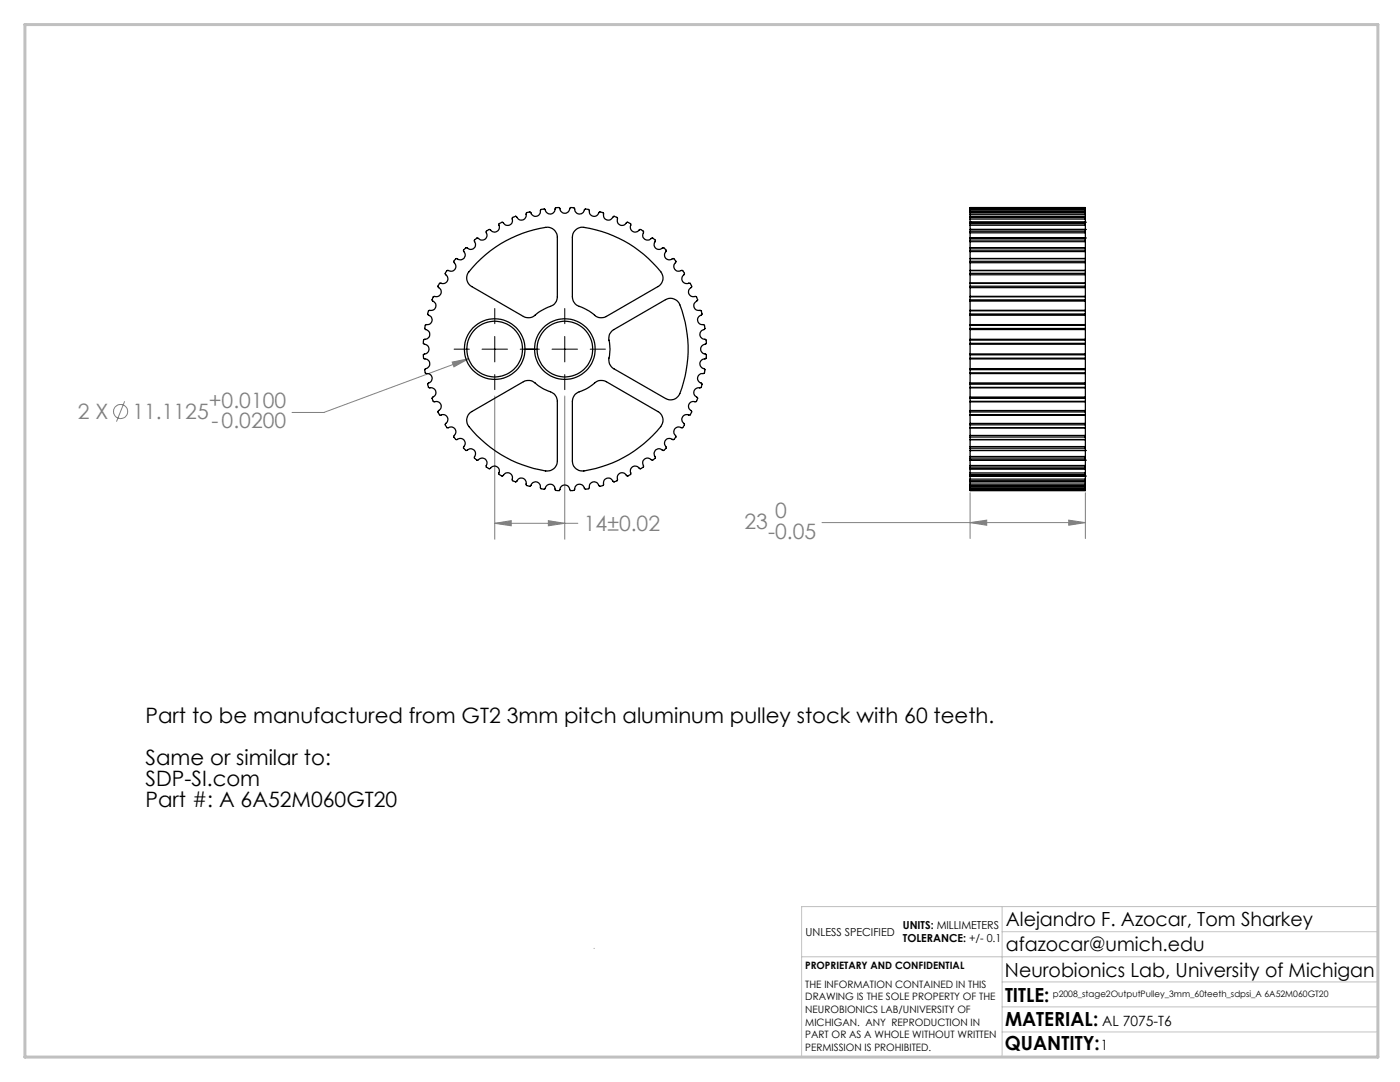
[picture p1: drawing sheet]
<svg xmlns="http://www.w3.org/2000/svg" width="279mm" height="216mm" viewBox="0 0 279 216" stroke-linecap="round" stroke-linejoin="round" font-family="sans-serif">
<g fill="none" stroke="#808080" stroke-width=".2">
<path d="M90.2 72.2l3.3-.6-2.9 1.6zM93.5 71.6l-28.9 10.7h-6.3M98.7 79v28.6M112.7 79v28.6M24.9 80.1l-1.7 4M193.6 98.3v9.2M216.6 98.3v9.2M98.7 104.4l3.3-.5v1zM98.7 104.4h16.6M109.4 103.9l3.3 .5-3.3 .5zM164 104.3h52.6M193.6 104.3l3.3-.5v1z"/>
<path d="M213.3 103.8l3.3 .5-3.3 .5z"/>
<circle cx="24.1" cy="82.1" r="1.41"/>
</g>
<path d="M90.6 69.7h3.1M96.2 69.7h5.1M98.7 61.6v3M98.7 67.1v5.1M98.7 74.8v3M103.8 69.7h3.8M110.2 69.7h5.1M112.7 61.6v3M112.7 67.1v5.1M112.7 74.8v3M117.8 69.7h3" fill="none" stroke="#000" stroke-width=".2"/>
<path d="M118.6 189.2v.1M160 190.9h115M200 185.9h75M200 180.9v30M200 195.9h75M275 180.9h-115v30M200 205.9h75M200 200.9h75" fill="none" stroke="#c0c0c0" stroke-width=".2"/>
<path d="M5 4.9h270v206h-270z" fill="none" stroke="#c0c0c0" stroke-width=".6"/>
<path d="M98.7 104.4l3.3-.5v1zM109.4 103.9l3.3 .5-3.3 .5zM90.2 72.2l.4 1 2.9-1.6zM193.6 104.3l3.3-.5v1zM213.3 103.8l3.3 .5-3.3 .5z" fill="#808080"/>
<g fill="none" stroke="#000" stroke-width=".25">
<path d="M92.8 49.6l.3-.2a1.05 1.05 0 0 0 1.5 .1 1.05 1.05 0 0 0 .1-1.5v-.1a.62 .62 0 0 1 .8-.3 1.03 1.03 0 0 0 1.4 0 1.03 1.03 0 0 0 .1-1.4 .64 .64 0 0 1 .9-.3 1.01 1.01 0 0 0 1.4 .2 1.01 1.01 0 0 0 .3-1.4 .64 .64 0 0 1 .9-.2 .99 .99 0 0 0 1.3 .4 .99 .99 0 0 0 .4-1.4l.8-.3a1.07 1.07 0 0 0 1.1 .6 1.07 1.07 0 0 0 .9-.8v-.3a.69 .69 0 0 1 1-.2 1.03 1.03 0 0 0 1.2 .5 1.03 1.03 0 0 0 .7-1.2h.9a1.05 1.05 0 0 0 1.1 .9 1.05 1.05 0 0 0 .9-1.2h.9a1.08 1.08 0 0 0 1 1 1.08 1.08 0 0 0 1.1-1l.9 .1a1.05 1.05 0 0 0 .9 1.1 1.05 1.05 0 0 0 1.1-1h.1a.64 .64 0 0 1 .8 .4 1.01 1.01 0 0 0 .9 1.1 1.01 1.01 0 0 0 1.1-.9h.1a.55 .55 0 0 1 .7 .5 1.03 1.03 0 0 0 .8 1.1 1.03 1.03 0 0 0 1.2-.7h.1a.57 .57 0 0 1 .7 .5 1.01 1.01 0 0 0 .7 1.2 1.01 1.01 0 0 0 1.2-.6h.1a.59 .59 0 0 1 .7 .6 1.03 1.03 0 0 0 .5 1.3 1.03 1.03 0 0 0 1.3-.4h.1a.57 .57 0 0 1 .6 .7 1.02 1.02 0 0 0 .4 1.3 1.02 1.02 0 0 0 1.4-.3l.6 .5a1.04 1.04 0 0 0 .1 1.5 1.04 1.04 0 0 0 1.5-.1 .61 .61 0 0 1 .5 .8 1.01 1.01 0 0 0 .1 1.4 1.01 1.01 0 0 0 1.4 0 .62 .62 0 0 1 .4 .8 1.01 1.01 0 0 0-.1 1.4 1.01 1.01 0 0 0 1.4 .1l.1 .1a.61 .61 0 0 1 .3 .8 1.01 1.01 0 0 0-.2 1.4 1.01 1.01 0 0 0 1.4 .3 .64 .64 0 0 1 .2 .9 1.01 1.01 0 0 0-.3 1.3 1.01 1.01 0 0 0 1.3 .5h.1a.56 .56 0 0 1 0 .9 1.02 1.02 0 0 0-.5 1.3 1.02 1.02 0 0 0 1.3 .5l.1 .1a.61 .61 0 0 1 0 .9 1.02 1.02 0 0 0-.6 1.3 1.02 1.02 0 0 0 1.2 .6l.1 .1a.61 .61 0 0 1-.1 .9 1.03 1.03 0 0 0-.8 1.1 1.03 1.03 0 0 0 1.2 .9 .55 .55 0 0 1-.2 .9 1.03 1.03 0 0 0-.8 1.1 1.03 1.03 0 0 0 1 .9v.8a1.07 1.07 0 0 0-1.2 1 1.07 1.07 0 0 0 1 1.2 .59 .59 0 0 1-.4 .8 1.01 1.01 0 0 0-1.1 .9 1.01 1.01 0 0 0 .9 1.2 .56 .56 0 0 1-.5 .8 1.01 1.01 0 0 0-1.1 .8 1.01 1.01 0 0 0 .7 1.2 .57 .57 0 0 1-.5 .8 1.02 1.02 0 0 0-1.2 .6 1.02 1.02 0 0 0 .5 1.3v.1a.66 .66 0 0 1-.6 .6 1.01 1.01 0 0 0-1.2 .6 1.01 1.01 0 0 0 .4 1.3 .57 .57 0 0 1-.7 .6 1.02 1.02 0 0 0-1.3 .5 1.02 1.02 0 0 0 .3 1.3l-.5 .6a1.04 1.04 0 0 0-1.4 0 1.04 1.04 0 0 0-.1 1.4 .62 .62 0 0 1-.7 .7 1.01 1.01 0 0 0-1.4 .1 1.01 1.01 0 0 0 0 1.4v.1a.55 .55 0 0 1-.8 .3 1.01 1.01 0 0 0-1.4 0 1.01 1.01 0 0 0-.2 1.4v.1a.63 .63 0 0 1-.8 .2 1.01 1.01 0 0 0-1.4-.2 1.01 1.01 0 0 0-.3 1.4v.1a.57 .57 0 0 1-.9 .2 1.02 1.02 0 0 0-1.3-.4 1.02 1.02 0 0 0-.5 1.3v.1a.6 .6 0 0 1-.9 .1 1.01 1.01 0 0 0-1.3-.5 1.01 1.01 0 0 0-.6 1.3 .61 .61 0 0 1-.9 0 1.02 1.02 0 0 0-1.3-.6 1.02 1.02 0 0 0-.7 1.2v.1a.61 .61 0 0 1-.9-.1 1.03 1.03 0 0 0-1.2-.8 1.03 1.03 0 0 0-.8 1.2l-.1 .1a.58 .58 0 0 1-.8-.3 1.03 1.03 0 0 0-1.1-.8 1.03 1.03 0 0 0-.9 1.1l-.9-.1a1.07 1.07 0 0 0-.9-1.2 1.07 1.07 0 0 0-1.2 1 .59 .59 0 0 1-.9-.4 1.01 1.01 0 0 0-.9-1 1.01 1.01 0 0 0-1.1 .8 .61 .61 0 0 1-.8-.4 1.01 1.01 0 0 0-.8-1.2 1.01 1.01 0 0 0-1.2 .7l-.1 .1a.61 .61 0 0 1-.7-.6 1.02 1.02 0 0 0-.6-1.2 1.02 1.02 0 0 0-1.3 .6h-.1a.72 .72 0 0 1-.6-.6 1.02 1.02 0 0 0-.6-1.3 1.02 1.02 0 0 0-1.3 .5l-.7-.5a1.07 1.07 0 0 0-.2-1.5 1.07 1.07 0 0 0-1.5 .2l-.6-.5a1.03 1.03 0 0 0 0-1.4 1.03 1.03 0 0 0-1.4-.1l-.3 .1-.5-.6a1.05 1.05 0 0 0 .2-1.3 1.05 1.05 0 0 0-1.2-.4l-.2 .1a.63 .63 0 0 1-.6-.8 1.03 1.03 0 0 0 0-1.4 1.03 1.03 0 0 0-1.4-.1l-.5-.7a1.07 1.07 0 0 0 .5-1.5 1.07 1.07 0 0 0-1.5-.4h-.1a.57 .57 0 0 1-.2-.8 1.03 1.03 0 0 0 .4-1.4 1.03 1.03 0 0 0-1.4-.4l-.3-.7 .1-.2a1.04 1.04 0 0 0 .7-1.3 1.04 1.04 0 0 0-1.4-.6l-.1-.1a.64 .64 0 0 1 0-.9 1.03 1.03 0 0 0 .6-1.2 1.03 1.03 0 0 0-1.2-.7 .61 .61 0 0 1 .1-.9 1.03 1.03 0 0 0 .7-1.2 1.03 1.03 0 0 0-1.1-.9l-.1-.8a1.08 1.08 0 0 0 1.1-1 1.08 1.08 0 0 0-1.1-1.1v-.1a.53 .53 0 0 1 .3-.8 1.02 1.02 0 0 0 1-1 1.02 1.02 0 0 0-1-1v-.1a.64 .64 0 0 1 .4-.8 1.01 1.01 0 0 0 1-.9 1.01 1.01 0 0 0-.8-1.1l-.1-.1a.6 .6 0 0 1 .5-.8 1.03 1.03 0 0 0 1.2-.7 1.03 1.03 0 0 0-.7-1.3h-.1a.61 .61 0 0 1 .6-.7 1.01 1.01 0 0 0 1.2-.7 1.01 1.01 0 0 0-.6-1.2v-.1a.63 .63 0 0 1 .6-.7 1 1 0 0 0 1.3-.5 1 1 0 0 0-.4-1.3v-.2a.53 .53 0 0 1 .6-.5 1.03 1.03 0 0 0 1.3-.4 1.03 1.03 0 0 0-.2-1.4l.5-.6a1.04 1.04 0 0 0 1.5-.1 1.04 1.04 0 0 0-.1-1.5zM95.2 52.4a23.7 23.7 0 0 1 14.4-7 2.03 2.03 0 0 1 1.6 1.9v11.9a2.14 2.14 0 0 1-1.8 2.1 11.7 11.7 0 0 0-3.1 2l-1 .1-.8-.3-10.3-5.9a1.94 1.94 0 0 1-.6-3zM114.9 45.8l.6-.3a3 3 0 0 1 2.2 .1 23.9 23.9 0 0 1 14.3 8.9 1.91 1.91 0 0 1-.7 2.7l-10.3 5.9a2.11 2.11 0 0 1-2.6-.5l-2.4-1.3a2.08 2.08 0 0 1-1.8-2.1v-11.9l.3-.9zM193.6 59.8v.3M193.6 59.2v.6M193.6 59.1v.1M193.6 57.4v1.7M193.6 57.1v.3M193.6 56.6v.5M193.6 56.5v.1M193.6 54.8v1.7M193.6 54.5v.3"/>
<path d="M193.6 54v.5M193.6 53.9v.1M193.6 52.4v1.5M193.6 52.1v.3M193.6 51.6v.5M193.6 51.6h.1M193.6 50.2v1.4M193.6 49.9v.3M193.6 49.5v.4M193.6 48.2v1.2M193.6 47.9v.3M193.6 47.5v.4"/>
<path d="M193.6 47.5h.1M193.6 46.5v1M193.6 46.1v.4M193.6 45.8v.3M193.6 45.8h.1M193.6 44.9v.9M193.6 44.6v.3M193.6 44.3v.3M193.6 44.3h.1M193.6 43.7v.6M193.6 43.4v.3M193.6 43.1v.3"/>
<path d="M193.6 42.8v.4M193.6 42.4v.4M193.6 42.3v.1M193.6 41.8v.3M193.6 41.7v.1M193.6 41.5v.2M193.6 41.5h23M193.6 59.1h23M193.6 56.5h23M193.6 53.9h23M193.6 51.6h23M193.6 49.4h23"/>
<path d="M193.6 47.5h23M193.6 45.8h23M193.6 44.3h23M193.6 59.8h23M193.6 59.2h23M193.6 57.4h23M193.6 57.1h23M193.6 56.6h23M193.6 54.8h23M193.6 54.5h23M193.6 54h23M193.6 52.4h23"/>
<path d="M193.6 52.1h23M193.6 50.2h23M193.6 49.9h23M193.6 42.1v.2M193.6 49.4v.1M193.6 48.2h23M193.6 47.9h23M193.6 46.5h23M193.6 46.1h23M193.6 44.9h23M193.6 44.6h23M193.6 43.7h23"/>
<path d="M193.6 43.4h23M193.6 43.1h23M193.6 42.8h23M193.6 42.4h23M193.6 42.3h23M193.6 42.1h23M193.6 41.8h23M193.6 41.7h23M216.6 59.8v.3M216.6 59.2v.6M216.6 59.1v.1M216.6 57.4v1.7"/>
<path d="M216.6 57.1v.3M216.6 56.6v.5M216.6 56.5v.1M216.6 54.8v1.7M216.6 54.5v.3M216.6 54v.5M216.6 53.9v.1M216.6 52.4v1.5M216.6 52.1v.3M216.6 51.6v.5M216.6 51.6h.1M216.6 50.2v1.4"/>
<path d="M216.6 49.9v.3M216.6 49.5v.4M216.6 48.2v1.2M216.6 47.9v.3M216.6 47.5v.4M216.6 47.5h.1M216.6 46.5v1M216.6 46.1v.4M216.6 45.8v.3M216.6 45.8h.1M216.6 44.9v.9M216.6 44.6v.3"/>
<path d="M216.6 44.3v.3M216.6 44.3h.1M216.6 43.7v.6M216.6 43.4v.3M216.6 43.1v.3M216.6 42.8v.3M216.6 42.4v.4M216.6 42.3v.1M216.6 41.8v.3M216.6 41.7v.1M216.6 41.5v.2M216.6 42.1v.2"/>
<path d="M216.6 49.4v.1M114.8 78.7l.5-.4a10.9 10.9 0 0 0 3.9-2.2l.9-.2 .9 .3 10.3 5.9a1.98 1.98 0 0 1 .6 3 24.4 24.4 0 0 1-15.7 8.9 1.97 1.97 0 0 1-2-2v-11.9l.2-.9zM122 66.1l10.8-6.3a2.01 2.01 0 0 1 2.9 1 24.2 24.2 0 0 1-.2 18 1.95 1.95 0 0 1-2.7 .7l-10.3-5.9a2.05 2.05 0 0 1-.9-2.6l.1-1.3a6.6 6.6 0 0 1 0-3.1zM193.6 67.9v.6M193.6 68.5v.2M193.6 70.6v.2M193.6 70.8v.7M193.6 67.7v.2M193.6 71.5v.1M193.6 68.7v1.9M193.6 65.5v.3M193.6 64.9v.6"/>
<path d="M193.6 73.6v.2M193.6 73.8v.6M193.6 65.8v1.9M193.6 71.6v2M193.6 64.8v.1M193.6 74.4v.1M193.6 62.9v1.9M193.6 74.5v1.9M193.6 62v.7M193.6 62.7v.2M193.6 76.7v.6M193.6 76.4v.3"/>
<path d="M193.6 61.9v.1M193.6 77.3v.1M193.6 60.1v1.8M193.6 77.4v1.8M193.6 79.5v.6M193.6 79.2v.3M193.6 64.8h23M193.6 74.5h23M193.6 61.9h23M193.6 77.4h23M193.6 67.9h23M193.6 68.5h23"/>
<path d="M193.6 68.7h23M193.6 70.8h23M193.6 70.6h23M193.6 71.5h23M193.6 67.7h23M193.6 71.6h23M193.6 65.8h23M193.6 65.5h23M193.6 64.9h23M193.6 73.8h23M193.6 73.6h23M193.6 74.4h23"/>
<path d="M193.6 62.9h23M193.6 76.4h23M193.6 62h23M193.6 62.7h23M193.6 76.7h23M193.6 77.3h23M193.6 60.1h23M193.6 79.2h23M193.6 79.5h23M216.6 67.9v.6M216.6 68.5v.2M216.6 70.6v.2"/>
<path d="M216.6 70.8v.7M216.6 67.7v.2M216.6 71.5v.1M216.6 68.7v1.9M216.6 65.5v.3M216.6 64.9v.6M216.6 73.6v.2M216.6 73.8v.6M216.6 65.8v1.9M216.6 71.6v2M216.6 64.8v.1M216.6 74.4v.1"/>
<path d="M216.6 62.9v1.9M216.6 74.5v1.9M216.6 62v.7M216.6 62.7v.2M216.6 76.7v.6M216.6 76.4v.3M216.6 61.9v.1M216.6 77.3v.1M216.6 60.1v1.8M216.6 77.4v1.8M216.6 79.5v.6M216.6 79.2v.3"/>
<path d="M93.9 82.3l10.6-6.1a2.11 2.11 0 0 1 2.6 .5 9.6 9.6 0 0 0 3 1.6l.6 .4 .3 .5 .2 .9v11.9a2.01 2.01 0 0 1-2.3 2 24 24 0 0 1-15.7-9.5v-1l.2-.7zM193.6 80.1v.1M193.6 80.2v1.7M193.6 81.9v.3M193.6 82.2v.6M193.6 82.8h.1M193.6 82.8v1.7M193.6 84.5v.3M193.6 84.8v.5M193.6 85.3v.1M193.6 85.4v1.5M193.6 86.9v.3"/>
<path d="M193.6 87.2v.5M193.6 87.7h.1M193.6 87.7v1.4M193.6 89.1v.3M193.6 89.4v.5M193.6 89.9h.1M193.6 89.9v1.2M193.6 91.1v.3M193.6 91.4v.4M193.6 91.8h.1M193.6 91.8v1.1M193.6 92.9v.3"/>
<path d="M193.6 93.2v.3M193.6 93.5v.1M193.6 93.6v.8M193.6 94.4v.3M193.6 94.7v.3M193.6 95h.1M193.6 95v.6M193.6 95.6v.3M193.6 95.9v.3M193.6 96.2v.4M193.6 96.6v.3M193.6 96.9v.1"/>
<path d="M193.6 97.2v.3M193.6 97.5v.1M193.6 97.6v.3M193.6 97.9h23M193.6 80.2h23M193.6 82.8h23M193.6 85.4h23M193.6 87.7h23M193.6 89.9h23M193.6 91.8h23M193.6 93.6h23M193.6 95h23"/>
<path d="M193.6 80.1h23M193.6 81.9h23M193.6 82.2h23M193.6 84.5h23M193.6 84.8h23M193.6 85.3h23M193.6 86.9h23M193.6 87.2h23M193.6 89.1h23M193.6 89.4h23M193.6 97v.2M193.6 91.1h23"/>
<path d="M193.6 91.4h23M193.6 92.9h23M193.6 93.2h23M193.6 93.5h23M193.6 94.4h23M193.6 94.7h23M193.6 95.6h23M193.6 95.9h23M193.6 96.2h23M193.6 96.6h23M193.6 96.9h23M193.6 97h23"/>
<path d="M193.6 97.2h23M193.6 97.5h23M193.6 97.6h23M216.6 80.1v.1M216.6 80.2v1.7M216.6 81.9v.3M216.6 82.2v.6M216.6 82.8h.1M216.6 82.8v1.7M216.6 84.5v.3M216.6 84.8v.5M216.6 85.3v.1"/>
<path d="M216.6 85.4v1.5M216.6 86.9v.3M216.6 87.2v.5M216.6 87.7h.1M216.6 87.7v1.4M216.6 89.1v.3M216.6 89.4v.5M216.6 89.9h.1M216.6 89.9v1.2M216.6 91.1v.3M216.6 91.4v.4M216.6 91.8h.1"/>
<path d="M216.6 91.8v1.1M216.6 92.9v.3M216.6 93.2v.3M216.6 93.5v.1M216.6 93.6v.8M216.6 94.4v.3M216.6 94.7v.3M216.6 95h.1M216.6 95v.6M216.6 95.6v.3M216.6 95.9v.3M216.6 96.2v.4"/>
<path d="M216.6 96.6v.3M216.6 96.9v.1M216.6 97.2v.3M216.6 97.5v.1M216.6 97.6v.3M216.6 97v.2"/>
<circle cx="98.7" cy="69.7" r="6.1"/>
<circle cx="98.7" cy="69.7" r="5.6"/>
<circle cx="112.7" cy="69.7" r="6.1"/>
<circle cx="112.7" cy="69.7" r="5.6"/>
</g>
<g font-size="4.2" fill="#808080">
<text x="15.5" y="83.6">2 X</text>
<text x="26.4" y="83.6">11.1125</text>
<text x="41.7" y="81.4">+0.0100</text>
<text x="42.2" y="85.5">-0.0200</text>
<text x="116.5" y="106">14±0.02</text>
<text x="148.6" y="105.6">23</text>
<text x="153.3" y="107.5">-0.05</text>
<text x="154.7" y="103.4">0</text>
</g>
<g font-size="4.2">
<text x="29" y="144.3">Part to be manufactured from GT2 3mm pitch aluminum pulley stock with 60 teeth.</text>
<text x="29" y="152.6">Same or similar to:</text>
<text x="29" y="156.8">SDP-SI.com</text>
<text x="29" y="161">Part #: A 6A52M060GT20</text>
</g>
<g font-size="3.9">
<text x="200.7" y="184.8">Alejandro F. Azocar, Tom Sharkey</text>
<text x="200.7" y="189.8">afazocar@umich.edu</text>
<text x="200.6" y="194.9">Neurobionics Lab, University of Michigan</text>
<text x="200.6" y="199.8">TITLE:</text>
<text x="200.6" y="209.5">QUANTITY:</text>
<text x="200.6" y="204.6">MATERIAL:</text>
</g>
<g font-size="2.8">
<text x="219.7" y="209.5">1</text>
<text x="220" y="204.6">AL 7075-T6</text>
</g>
<g font-size="2.2">
<text x="180.2" y="185.3">UNITS: MILLIMETERS</text>
<text x="160.8" y="186.8">UNLESS SPECIFIED</text>
<text x="180.2" y="188">TOLERANCE: +/- 0.1</text>
</g>
<g font-size="2">
<text x="160.7" y="193.4">PROPRIETARY AND CONFIDENTIAL</text>
<text x="160.7" y="197.1">THE INFORMATION CONTAINED IN THIS</text>
<text x="160.7" y="199.6">DRAWING IS THE SOLE PROPERTY OF THE</text>
<text x="160.7" y="202.1">NEUROBIONICS LAB/UNIVERSITY OF</text>
<text x="160.7" y="204.6">MICHIGAN. ANY REPRODUCTION IN</text>
<text x="160.7" y="207.2">PART OR AS A WHOLE WITHOUT WRITTEN</text>
<text x="160.7" y="209.7">PERMISSION IS PROHIBITED.</text>
</g>
<text font-size="1.8" x="210.1" y="199">p2008_stage2OutputPulley_3mm_60teeth_sdpsi_A 6A52M060GT20</text>
</svg>
